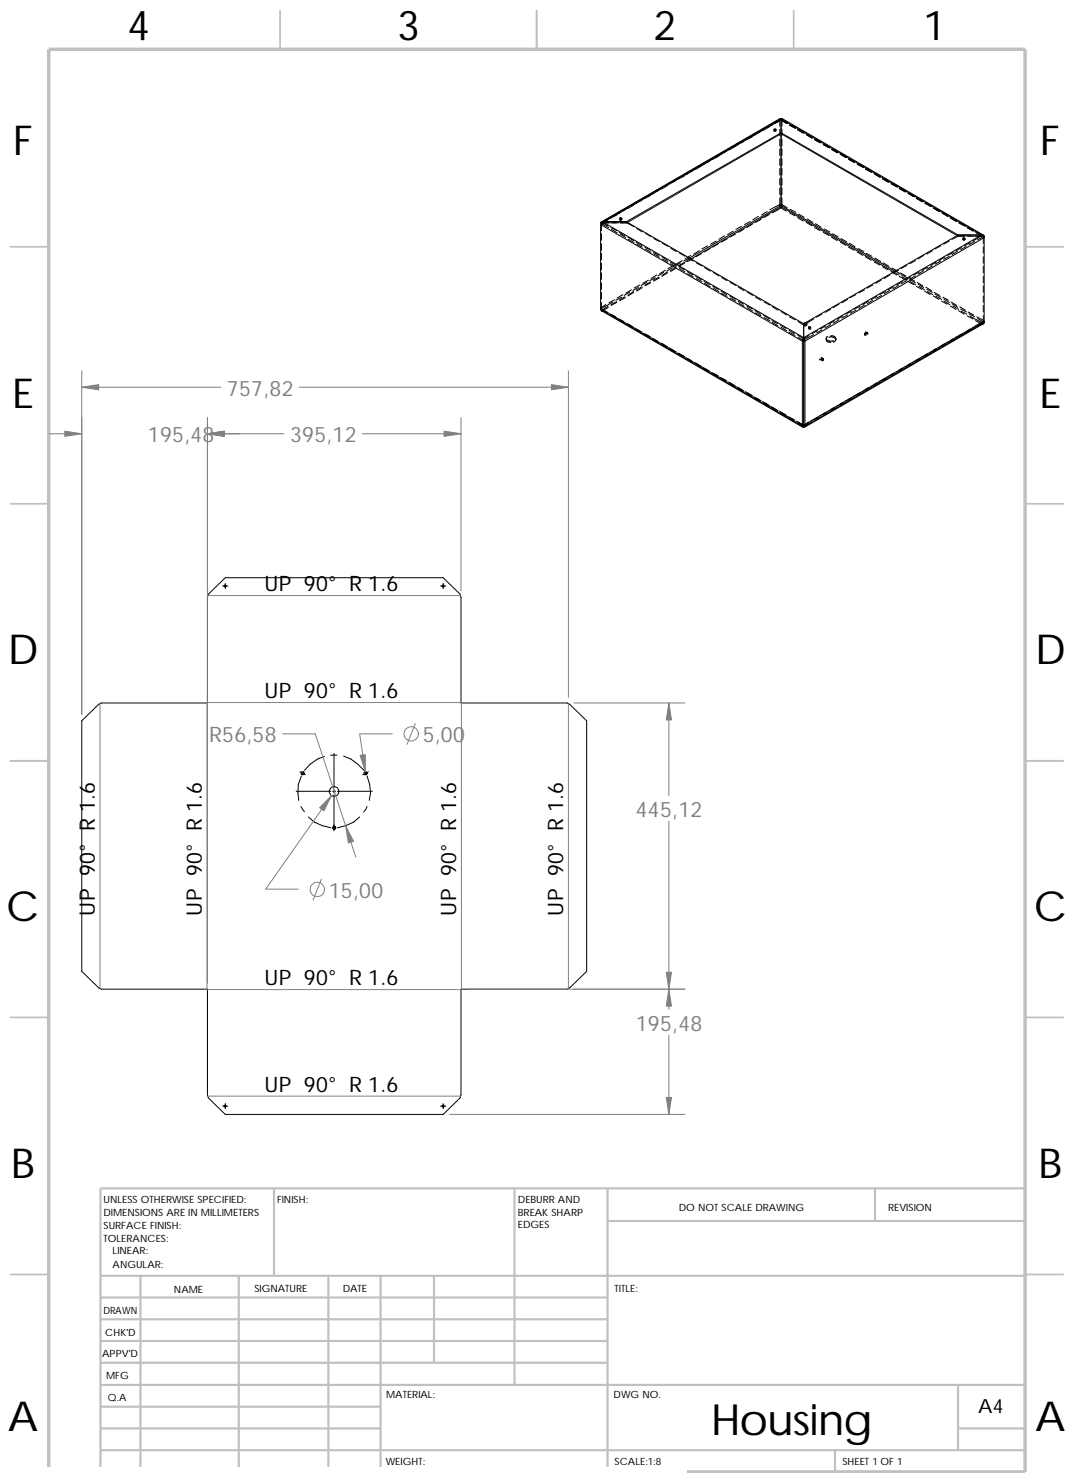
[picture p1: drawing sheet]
<svg xmlns="http://www.w3.org/2000/svg" width="209mm" height="287mm" viewBox="0 0 209 287" stroke-linecap="round" stroke-linejoin="round" font-family="sans-serif">
<g fill="none" stroke="#c0c0c0" stroke-width=".34">
<path d="M54.5 2.1v7.5M104.5 2.1v7.5M154.5 2.1v7.5M2 48h7.5M199.6 48h7.4M2 98.1h7.5M199.6 98.1h7.4M2 148.1h7.5M199.6 148.1h7.4M2 198.1h7.5M199.6 198.1h7.4M2 248.1h7.5"/>
<path d="M199.6 248.1h7.4M54.5 286.5v.3M104.5 286.5v.3M154.5 286.5v.3"/>
</g>
<g fill="none" stroke="#c0c0c0" stroke-width=".42">
<path d="M53.3 231.3v17.1M100.2 231.3v38.3M118.3 231.3v55.2M118.3 237.7h81.3M170.3 231.3v6.4M199.6 231.3h-180v55.2M19.6 248.4h180M19.6 256.8h98.7M19.6 252.6h98.7M27.3 248.4v38.1M46.5 248.4v38.1M63.9 248.4v38.1"/>
<path d="M74.1 248.4v38.1M84.5 248.4v16.9M19.6 265.3h98.7M19.6 261.1h98.7M19.6 278.1h54.5M19.6 273.8h54.5M19.6 269.6h180M186.5 278.1h13.1M186.5 269.6v12.7M19.6 282.3h180M162.6 282.3v4.2"/>
</g>
<path d="M9.5 9.6h190.1v276.9h-190.1z" fill="none" stroke="#c0c0c0" stroke-width=".68" stroke-linecap="butt"/>
<g fill="none" stroke="#000" stroke-width=".19">
<path d="M122.9 39.9l-1.1 .7M123.4 39.9l-1.1 .7M123.9 39.5l-1 .7 1.1-.7M124.5 39.1l1.1-.5-1.1 .6M124.5 39l-1.1 .6M125 39l-1.1 .6M126.2 38l-1.1 .6M126.7 38l-1.1 .6M127.3 37.6l-1.2 .6M127.8 37l-1.1 .7M128.3 37l-1.1 .7M128.9 36.6l-1.1 .7 1.1-.6"/>
<path d="M129.5 36.1l-1.1 .7M130 36.1l-1.1 .7M130.5 35.7l-1.1 .7M130.6 35.7l-1.1 .7M131.1 35.3l1.1-.6-1.1 .7M131.1 35.2l-1.1 .6M131.6 35.2l-1.1 .6M132.8 34.2l-1.1 .6M133.3 34.2l-1.1 .6M133.8 33.8l-1.1 .6M133.9 33.8l-1.1 .6M134.5 33.2l-1.1 .7"/>
<path d="M134.9 33.2l-1.1 .7M135.5 32.8l-1.1 .7 1.1-.6M136.1 32.3l-1.1 .7M136.6 32.3l-1.1 .7M137.1 31.9l-1.1 .6M137.2 31.9l-1.1 .6M137.7 31.5l1.1-.6-1.1 .7M137.8 31.4l-1.1 .5M138.2 31.4l-1.1 .5M139.4 30.4l-1.1 .6M139.9 30.4l-1.1 .6M140.4 29.9l-1.1 .7"/>
<path d="M141.1 29.4l-1.1 .7M141.5 29.4l-2.1 1.3M142.1 29l-1.1 .7 1.1-.6M142.7 28.5l-1.1 .7M143.2 28.5l-1.1 .7M143.7 28.1l-1.1 .5M143.8 28.1l-1.1 .6M144.3 27.7l1.1-.6-1.1 .7M144.4 27.5l-1.1 .6M144.8 27.5l-1.1 .6M146.1 26.6l-1.2 .6M146.5 26.6l-1.1 .6"/>
<path d="M147 26.1l-1.1 .7M147.1 26.2l-1.1 .7M147.7 25.6l-1.1 .7M148.1 25.6l-1.1 .7M148.7 25.2l-1.1 .7 1.1-.6M149.4 24.7l-1.1 .6M149.8 24.7l-1.1 .6M150.3 24.2l-1.1 .6M150.4 24.3l-1.1 .6M150.7 25.1h.3a.17 .17 0 0 1-.1 .2 .17 .17 0 0 1-.2-.2zM150.7 25.2v.3h.3v-.3M150.7 25.3h.3"/>
<path d="M151.4 23.7l-1.1 .6M151.8 25.2v1.2M151.8 27.1v1.3M151.8 29v1.3M151.8 30.9v1.3M151.8 32.8v1.3M151.8 34.7v1.3M151.8 36.6v1.3M151.8 38.6v1.5l.2 .3M151.9 23.1l-34.8 20.1M152 23.3l1.3 .7M152 23.3l1.1 .7"/>
<path d="M152 23.3l-1.1 .6M152.1 23.1h.1v1.5M152.1 23.1h-.3v1.5M152.1 40v.2M152.1 23.4h.1M152.1 23.4l1 .6M152.1 23.4l-.3-.1-1.9 1M152.1 40l-19 10.8M152.1 40l.1-.2 1 .6M152.1 40l-.3-.2-1.9 1M152.1 23.1v16.9M152.1 23.1l39 22.6"/>
<path d="M152.1 40l22.1 12.8M152.1 23.1l-34.8 20M152.2 25.2v1.2M152.2 27.1v1.3M152.2 29v1.3M152.2 30.9v1.3M152.2 32.8v1.3M152.2 34.7v1.3M152.2 36.6v1.3M152.2 38.6v1.6l-.1 .2M152.2 23.1l39.2 22.6M153.1 24h.1"/>
<path d="M153.2 23.9l-1-.6-1.3 .7M153.7 24.3l1.1 .6M153.8 24.2l1.1 .6M153.8 24.3l1.1 .7M155.4 25.2l1.1 .6M155.5 25.3l1.1 .6M156.4 25.9l-1.1-.6 1.1 .6M157 26.2l1.1 .7M157.1 26.1l1.1 .7M157.1 26.3l1.1 .6M158.6 27.1l1.1 .7-1.1-.6M158.8 27l1.1 .7"/>
<path d="M158.8 27.2l1.1 .6M160.3 28.1l1.1 .6M160.4 28.1l1.1 .7M160.4 28.1l1.1 .5M162.1 29.1l1.1 .6M162.1 29l1.1 .6M163 29.7l-1.1-.6 1.1 .6M163.6 30l1.1 .7M163.7 29.9l1.1 .7M163.7 30.1l1.1 .6M165.2 30.9l1.1 .7-1.1-.6M165.4 30.8l1.1 .7"/>
<path d="M165.4 31l1.1 .6M166.9 31.9l1.1 .6M167 31.9l1.1 .7M167 31.9l1.1 .6M168.7 32.9l1.1 .7M168.7 32.8l1.1 .6M169.6 33.5l-1.1-.6 1.1 .7M170.2 33.8l1.1 .7M170.3 33.7l1.2 .7M170.3 33.9l1.2 .6M171.8 34.8l1.1 .6M171.8 34.7l1.3 .8"/>
<path d="M172 34.7l1.1 .6M173.5 35.8l1.1 .6M173.7 35.8l1.1 .6M173.7 35.7l1.1 .6M175.3 36.6l1.1 .6M176.2 37.4l-1.1-.7 1.3 .7M176.8 37.6l1.1 .7M177 37.5l1.1 .7M177 37.7l1.1 .6M178.4 38.6l1.1 .6M178.4 38.6l1.3 .7M178.6 38.5l1.1 .6"/>
<path d="M180.1 39.6l1.1 .6M180.3 39.6l1.1 .6M180.3 39.4l1.1 .7M116.9 43.5v16.7M116.9 43.7l39.3 22.7M117 43.5l1.5 .8M117 43.5h.1M117.1 45.5v1.3M117.1 47.4v1.3M117.1 49.3v1.3M117.1 51.3v1.2M117.1 53.1v1.3"/>
<path d="M117.1 55.1v1.2M117.1 56.9v1.3M117.1 58.9v1.2M117.2 43.5l1.8-1.1-1.7 1 1.1 .6M117.3 43.2l-.4 .3v.2M117.3 43.1h-.2l-.2 .4M117.3 43.5h-.2v1.4M117.3 43.2v.3M117.3 43.2l39.2 22.5M117.3 43.2h4.8M117.3 43.1h4.7l30.1-17.2 34.4 19.8M117.9 59.3l-1 .7 .4 .3"/>
<path d="M117.9 42.8l-1 .7M118.1 59.5l-1 .6M118.4 59.6l-1.1 .7M118.4 42.8l-1.1 .7M118.4 59.8l-1.1 .7M118.6 43.4h-1.3l-.4 .3M118.8 43.4h1.7M119 44.3l1.1 .6M119 44.6l1.1 .7M119.3 58.8l-1.1 .7M119.6 41.9l-1.1 .5M119.6 58.4l-1.1 .6"/>
<path d="M120.1 58.7l-1.1 .6M120.1 41.9l-1.1 .5M120.1 58.9l-1.1 .6M120.6 45.2l1.1 .7M120.7 41.4l-1.2 .6M120.7 42.5v.4l.4-.2M120.7 42.7h.4M120.7 45.6l1.1 .7M120.7 43.4h1.3M121 57.9l-1.1 .5M121.1 42.5v.2M121.2 40.8l-1.1 .7"/>
<path d="M121.2 57.3l-1.1 .7M121.7 57.8l-1.1 .6M121.7 40.8l-1.1 .7M121.8 57.9l-1.1 .6M122 43.4l1.4 .7M122 43.4l30.1-17.4 34.2 19.8 1.5 .1M122 43.4v-.2l34.5 19.8M122.3 46.2l1.1 .6M122.3 40.4l-1.1 .7 1.1-.6M122.3 46.6l1.1 .6M122.6 56.8l-1.1 .7M122.9 56.4l-1.1 .7"/>
<path d="M123.4 56.8l-1.1 .6M123.4 56.9l-1.1 .7M123.9 47.2l1.1 .6M124 47.5l1.1 .6M124 44.5l1.1 .7M124.3 55.9l-1.1 .7M124.5 55.5l-1.1 .6M125 55.8l-1.1 .7M125.1 56l-1.1 .7M125.6 48.1l1.1 .6M125.6 48.5l1.1 .6M125.6 45.4l1.1 .7"/>
<path d="M125.9 55l-1.1 .6M126.2 54.6l-1.1 .5M126.7 54.9l-1.1 .6M126.7 55.1l-1.1 .6M127.2 49.1l1.1 .6M127.3 49.4l1.1 .7M127.3 46.4l1.1 .6M127.6 54l-1.1 .6M127.8 53.5l-1.1 .7M128.3 54l-1.1 .6M128.4 54.1l-1.1 .6M128.9 50l1.1 .7"/>
<path d="M128.9 50.4l1.1 .6M128.9 47.4l1.1 .5M129.2 53l-1.1 .7M129.5 52.6l-1.1 .7M130 52.9l-1.1 .7M130 53.1l-1.1 .7M130.5 51l1.1 .6M130.6 51.3l1.1 .6M130.6 48.3l1.1 .7M130.9 52.1l-1.1 .7M131.1 51.7l-1.1 .6M131.6 52l-1.1 .7"/>
<path d="M131.7 52.2l-1.1 .7M132.2 51.9l1.1 .6M132.2 52.3l1.2 .6M132.2 49.2l1.2 .7M132.5 51.2l-1.1 .6M132.8 50.7l-1.1 .6M133.3 51.3l-1.1 .5M133.3 51.1l-1.1 .6M133.8 52.9l1.1 .6M133.9 53.3l1.1 .6M133.9 50.2l1.1 .6M134.5 49.7l-1.1 .7"/>
<path d="M134.5 50.3l-1.1 .7M135 50.3l-1.1 .6M135.5 53.8l1.1 .7M135.6 54.2l1.1 .6M135.6 51.2l1.1 .6M136.1 48.8l-1.1 .7M136.6 49.4l-1.1 .6M137.1 54.8l1.1 .6M137.2 55.1l1.1 .7M137.2 52.1l1.1 .7M137.8 47.9l-1.1 .6M138.3 48.4l-1.1 .7"/>
<path d="M138.8 55.7l1.1 .6M138.9 56.1l1.1 .7M138.9 53l1.1 .7M139.4 46.9l-1.1 .6M139.9 47.4l-1.1 .7M140.4 56.7l1.1 .6M140.5 57.1l1.1 .6M140.5 54l1.1 .6M141.1 45.9l-1.1 .7M141.6 46.5l-1.1 .6M142.1 57.6l1.1 .7M142.2 58l1.1 .6"/>
<path d="M142.2 55l1.1 .6M142.7 45l-1.1 .7M143.2 45.6l-1.1 .6M143.7 58.6l1.1 .6M143.8 59l1.1 .6M143.8 55.9l1.1 .7M144.4 44.1l-1.1 .5M144.9 44.6l-1.1 .6M145.4 59.5l1.1 .6M145.5 59.9l1.1 .7M145.5 56.8l1.1 .7M146.1 43.1l-1.2 .6"/>
<path d="M146.5 43.6l-1.1 .7M147.1 57.9l1.1 .5M147.7 42.1l-1.1 .7M148.2 42.7l-1.1 .6M148.8 58.8l1.1 .6M149.4 41.2l-1.1 .7M149.8 41.8l-1.1 .6M150.4 59.7l1.1 .7M152 40.4l-1.6 1M152 40.4l.1 .1M152.1 40.2l22.9 13.3M152.1 40.5l1 .6"/>
<path d="M152.1 40.2v.3M152.1 40.2l-17.6 10.2M153.7 41.4l1.1 .6M153.8 40.8l1.1 .5M155.3 42.4l1.1 .6M155.4 41.7l1.1 .6M157 43.3l1.1 .7M157.1 42.6l1.1 .7M158.6 44.3l1.1 .6M158.8 43.5l1.1 .7M160.3 45.2l1.1 .6M160.4 44.6l1.1 .6"/>
<path d="M161.9 46.2l1.1 .6M162.1 45.5l1.1 .6M163.3 59.2l-1.1 .7M163.6 47.1l1.1 .7M163.7 46.4l1.1 .7M165 58.3l-1.1 .7M165.2 48.1l1.1 .6M165.4 47.4l1.1 .6M166.6 57.3l-1.1 .6M166.9 49.1l1.1 .6M167 48.4l1.1 .6M167.4 59.6l-1.1 .6"/>
<path d="M168.3 59.4l-1.1 .7M168.3 56.4l-1.1 .6M168.5 50l1.1 .7M168.7 49.3l1.1 .6M169.1 58.6l-1.1 .7M169.9 58.4l-1.1 .7M169.9 55.5l-1.1 .6M170.2 51l1.1 .6M170.3 50.2l1.2 .7M170.7 57.7l-1.1 .7M171.6 57.5l-1.1 .6M171.6 54.5l-1.1 .6"/>
<path d="M171.8 51.9l1.1 .6M172 51.2l1.1 .6M172.4 56.8l-1.1 .5M173.2 56.5l-1.1 .7M173.2 53.5l-1.1 .7M173.5 52.9l1.1 .6M173.7 52.2l1.1 .6M174 55.8l-1.1 .6M174.2 52.7l1.1 .7M174.9 55.6l-1.1 .6M174.9 52.6l-1.1 .6M175.1 53.8l1.1 .7"/>
<path d="M175.3 53.1l1.1 .6M175.4 53.5l1.1 .5M175.6 53.9l1.1 .6M175.7 54.8l-1.1 .7M176.5 54.6l-1.1 .6M176.5 51.7l-1.1 .6M176.8 54.8l1.1 .6M177 54l1.1 .7M177.1 54.4l1.1 .7M177.2 54.8l1.1 .7M177.3 53.9l-1.1 .7M178.2 53.7l-1.1 .6"/>
<path d="M178.2 50.7l-1.1 .6M178.4 55.7l1.1 .6M178.6 55l1.1 .7M178.7 55.3l1.1 .7M178.9 55.7l1.1 .7M179 52.9l-1.1 .6M179.8 52.7l-1.1 .7M179.8 49.7l-1.1 .7M180 56.7l1.1 .6M180.3 55.9l1.1 .7M180.4 56.3l1.1 .6M180.5 56.8l1.1 .5"/>
<path d="M180.6 52l-1.1 .6M181.5 51.8l-1.1 .6M181.5 48.8l-1.1 .7M181.7 57.6l1.1 .7M181.9 40.4l1.1 .6M181.9 56.9l1.1 .6M182 57.3l1.1 .6M182.2 57.7l1.1 .6M182.3 51l-1.1 .7M182.8 41.2l-1.1-.7 1.3 .7M183.1 50.8l-1.1 .6M183.1 47.9l-1.1 .6"/>
<path d="M183.3 58.6l1.1 .6M183.4 41.4l1.1 .7M183.6 41.3l1.1 .6M183.6 41.5l1.1 .6M183.6 57.9l1.1 .5M183.7 58.2l1.1 .7M183.8 58.6l1.1 .7M183.9 50.1l-1.1 .6M184.8 49.9l-1.1 .6M184.8 46.9l-1.1 .6M185 42.4l1.1 .6M185 42.4l1.3 .7"/>
<path d="M185 59.5l1.1 .7M185.2 42.3l1.1 .7M185.2 58.8l1.1 .7M185.3 59.1l1.1 .7M185.5 59.5l1.1 .7M185.6 49.1l-1.1 .6M186.4 48.9l-1.1 .7M186.5 46l-1.2 .6M186.5 45.7v.3M186.5 46h1.3M186.5 45.7l-30 17.3M186.5 45.7h4.7"/>
<path d="M186.7 43.4l1.1 .6M186.9 43.2l1.1 .7M186.9 43.4l1.1 .7M186.9 59.7l1.1 .7M187.2 48.2l-1.1 .6M187.5 46.3h.2l.2 .1-.4 .1zM187.5 46.4v.3l.1 .1 .3-.2M187.5 46.6h.4M187.9 45.9h1.2M187.9 46.4v.2M188.1 47.9l-1.1 .7M188.4 46h1.3"/>
<path d="M188.5 44.2l1.1 .6M188.9 47.2l-1.1 .7M189.4 45l-1.1-.7 1.3 .7M189.7 47l-1.1 .6M189.8 46h1.5l.3 .3M189.8 45.9h1.4l.4 .2M190 45.2l1.3 .8M190.2 45.2l1.4 .8M190.3 46.7l1.1-.6v1.3M191 45.9l-1.6 1M191.1 45.9h.1M191.1 45.7l.4 .3 .1 .3"/>
<path d="M191.1 45.7h.2l.3 .1v.2M191.1 45.7v.3M191.1 45.7l-34.6 20M191.4 48v1.3M191.4 50v1.3M191.4 51.8v1.3M191.4 53.8v1.3M191.4 55.7v1.2M191.4 57.6v1.3M191.4 59.5v1.2M191.6 46v16.8M191.6 46.3l-34.9 20.1"/>
<path d="M116.9 60.2l.2 .3M116.9 60.1l.4 .4M116.9 60.2l39.3 22.8M117.1 60.5h.2M117.1 60.1l1 .6M117.1 60.1l-.2 .1M117.1 60.1l.1 .1M117.1 60.5l39.2 22.7M117.2 60.2l.1 .1M117.2 60.2l1 .6M117.3 60.5h.1M117.3 60.5l1.1 .7"/>
<path d="M117.3 60.3l1.1 .6M117.3 60.3v.2M118.7 61.1l1.1 .6M118.8 61.2l1.1 .6M119 61.2l1.1 .7M119 61.4l1.1 .7M120.3 62l1.1 .6M120.4 62.1l1.1 .7M120.7 62.4l1.1 .6M120.7 62.2l1.1 .7M122 62.9l1.2 .8M122.3 63.4l1.1 .6"/>
<path d="M122.3 63.1l1.1 .7M123.6 63.9l1.1 .6M123.7 64l1.1 .6M124 64.3l1.1 .7M124 64.1l1.1 .6M125.3 64.9l1.4 .7M125.4 65l1.1 .6M125.6 65.2l1.1 .7M126.9 65.8l1.1 .6M127 65.9l1.1 .7M127.3 66l1.1 .7M127.3 66.2l1.1 .6"/>
<path d="M128.6 66.7l1.1 .7M128.7 66.8l1.1 .7M128.9 67.2l1.1 .6M128.9 66.9l1.1 .7M130.2 67.7l1.1 .7M130.3 67.8l1.1 .6M130.6 68.1l1.1 .7M130.6 67.9l1.1 .6M131.9 68.7l1.2 .7M132.2 69l1.2 .7M132.2 68.9l1.2 .6M133.5 69.6l1.1 .6"/>
<path d="M133.6 69.7l1.1 .7M133.9 70l1.1 .6M133.9 69.8l1.1 .7M135.2 70.6l1.2 .7M135.6 71l1.1 .6M135.6 70.7l1.1 .7M136.8 71.5l1.1 .7M136.9 71.7l1.1 .5M137.2 71.9l1.1 .7M137.2 71.7l1.1 .6M138.5 72.5l1.2 .7M138.9 72.8l1.1 .7"/>
<path d="M138.9 72.7l1.1 .6M140.1 73.4l1.5 .8M140.2 73.5l1.1 .7M140.5 73.9l1.1 .6M141.8 74.4l1.1 .6M141.9 74.5l1.1 .6M142.2 74.8l1.1 .6M142.2 74.5l1.1 .7M143.4 75.3l1.1 .7M143.5 75.5l1.1 .6M143.8 75.5l1.1 .6M143.8 75.7l1.1 .7"/>
<path d="M145.1 76.2l1.1 .7M145.2 76.4l1.1 .6M145.5 76.7l1.1 .6M145.5 76.5l1.1 .6M146.7 77.2l1.5 .8M146.8 77.3l1.1 .7M147 60.5l1.1 .7M147.1 60.9l1.1 .6M147.1 77.7l1.1 .6M148.4 78.2l1.1 .6M148.5 78.3l1.1 .6M148.7 61.4l1.1 .7"/>
<path d="M148.8 61.8l1.1 .6M148.8 78.3l1.1 .7M148.8 78.6l1.1 .6M150 79.1l1.5 .9M150.1 79.3l1.1 .6M150.3 62.4l1.1 .6M150.4 62.8l1.1 .6M150.4 79.5l1.1 .7M152 63.4l1.1 .6M152.1 63.7l1.1 .7M152.1 60.6l1.1 .7M153.6 64.3l1.1 .7"/>
<path d="M153.7 64.7l1.1 .6M153.7 61.7l1.1 .6M155.3 65.2l1.1 .7M155.4 65.6l1.1 .7M155.4 62.6l1.1 .7M156.2 66.4v16.6M156.4 65.9h.1M156.5 65.7l.1 .2 .1 .5M156.5 66v.3M156.5 65.7l-.3 .7M156.5 63v3M156.5 66.3v16.8"/>
<path d="M156.5 66.3l.2 .1M156.5 66.3l-.3 .1M156.6 63.1h.1M156.6 63.1h-.1a.33 .33 0 0 1 .2-.3 .33 .33 0 0 1 .4 .1v.4l-.2 .1-.4-.1M156.7 66.4v16.6M157 63.1l.1 .1M157 63.1h.1M157 63.1l-.5 .1M157.5 63.6h.2l.1 .2-.2 .1zM157.5 65.3l-1 .7M157.5 63.7v.3h.3v-.3M157.5 63.9l.3 .1"/>
<path d="M158.4 65.1l-2 1.1M158.4 62.1l-1.9 1.2M159.2 64.4l-1.1 .6M159.6 69.9v.1h.1M159.7 70h.5M159.9 69.6l.3 .1 .1 .2M160 64.2l-1 .6M160 61.2l-1.1 .6M160.2 70h.1M160.3 69.9l-.1 .1M160.3 69.9l-.1 .3h-.3M160.8 63.4l-1.1 .6"/>
<path d="M160.9 66.1a1.42 1.42 0 0 0 1.4 .2M161.1 65.5l-.2 .2v.5l.1 .3 .5 .2M161.4 65.6a1.34 1.34 0 0 1 1.3 .5M161.5 66.7h.1M161.7 63.2l-1.1 .7M161.7 60.2l-1.1 .6M161.7 65.4h.5l.4 .2 .1 .3M162.5 62.4l-1.1 .7M162.5 79.3l-3.9 2.3M162.5 79.4l-1.1 .6M162.6 65.9h.1M162.7 65.9a.57 .57 0 0 1-.5 .7"/>
<path d="M163 79.3l-1.1 .6M163.3 62.3l-1.1 .6M164.1 61.5l-1.1 .7M164.1 78.4l-1.1 .7M164.7 78.3l-1.1 .6M165 61.3l-1.1 .6M165.8 60.6l-1.1 .6M165.8 77.5l-1.1 .6M165.8 77.4l-3.9 2.2M166.3 77.3l-1.1 .7M166.6 60.4l-1.1 .6M167.4 76.6l-1.1 .6"/>
<path d="M168 76.4l-1.1 .6M168.3 65h.5M168.3 64.9v.3h.4M168.4 64.7h.4l.1 .4M168.4 65h.4M168.8 65h.1M168.9 64.9l-.1 .1M169.1 75.5l-3.9 2.3M169.1 75.6l-1.1 .6M169.6 75.5l-1.1 .6M170.7 74.5l-2.2 1.3M170.7 74.6l-1.1 .7"/>
<path d="M171.3 74.5l-1.1 .6M172.4 73.6l-2.2 1.3M172.4 73.7l-1.1 .6M172.9 73.5l-1.1 .7M174 72.7l-2.2 1.2M174 72.8l-1.1 .5M174.6 72.6l-1.1 .6M175.7 71.7l-2.2 1.2M175.7 71.7l-1.1 .7M176.2 71.7l-1.1 .5M177.3 70.7l-2.2 1.3M177.3 70.8l-1.1 .7"/>
<path d="M177.9 70.6l-1.1 .7M179 69.9l-1.1 .6M179 69.8l-2.2 1.3M179.5 69.7l-1.1 .7M180.6 68.9l-1.1 .6M181.2 68.8l-1.1 .6M182.3 67.8l-3.9 2.3M182.3 67.9l-1.1 .7M182.8 67.8l-1.1 .6M183.9 67l-1.1 .7M184.5 66.6l-2.8 1.6M184.5 66.8l-1.1 .7"/>
<path d="M186.1 65.9l-1.1 .7M186.6 60.5l1.1 .7M187 60.1l1.1 .6M187.1 60.6l1.1 .6M187.2 65.1l-1.1 .6M187.8 64.8l1.1-.7-4.4 2.6 1.1-.6M187.8 65l-1.1 .6M188.3 61.5l1.1 .6M188.5 60.7l1.1 .6M188.6 61.1l1.1 .6M188.8 61.5l1.1 .7M189.4 64l-1.1 .6"/>
<path d="M189.9 62.4l1.2 .7M190 62.2l1.1 .6M190.2 61.7l1.4 .8-.5 .4M190.3 62l1.1 .7M191.1 63.1l-1.1 .6M191.1 62.9l-1.1 .5M191.1 62.9v.2M191.3 62.6l-3 1.8M191.4 63l-.3 .1M191.4 62.7l-2 1.2M191.4 61.4v1.3M191.4 62.7l.2 .1"/>
<path d="M191.4 63l-34.8 20.2M191.6 62.8l-.2 .2M191.6 62.6l-.5 .5M191.6 62.8l-34.9 20.2M151.7 80l1.1 .7M151.8 80.2l1.1 .6M152.1 80.5l1.1 .6M152.1 80.3l1.1 .6M153.3 81.1l1.1 .5M153.4 81.1l1.1 .7M153.7 81.5l1.1 .6M153.7 81.2l1.1 .6"/>
<path d="M155 82l1.5 .8M155.1 82.1l1.4 .7M155.4 82.4l1.1 .7M155.4 82.2l1.1 .6M156.2 83l.1 .2 .2-.1M156.5 82.8l.2 .2M156.5 82.8h.1M156.7 83l-.1 .2-.1-.1M157.5 82.2l-1.3 .8M157.5 82.2l-1 .7M158.1 82.1l-1.6 1M159.2 81.3l-1.1 .6"/>
<path d="M159.2 81.2l-2.2 1.3M159.7 81.1l-1.1 .7M160.8 80.4l-1.1 .6M161.4 80.2l-1.1 .6M43.3 114.1h1.1M43.9 113.6v1M85.8 114.1h1M86.3 113.6v1M15.9 140.3l3.3-3.2 .5-.3h20.7v-20.5l.2-.6 3.3-3.2h42.4l3.3 3.2 .1 .6v20.5h20.7l.5 .3 3.3 3.2v48.8l-3.3 3.2-.5 .3h-20.7v20.5l-.1 .6-3.3 3.2h-42.4l-3.3-3.2-.2-.6v-20.5h-20.7l-.5-.3-3.3-3.2zM57.7 154h6.7M58.4 150.2l1 .6M58.6 157l.7 1"/>
<path d="M58.7 151.1l-.6 1.6-.1 1.7 .2 1.4M59.1 150.2l-.3 .6M60 159l1.2 1 1.5 .7 1.7 .4M63.2 147.3l-1.4 .5-1.4 1-1.1 1.2M64.3 147h1.3M64.8 154h.6M65 146.7v6.7M65 153.8v.6M65 154.7v7M65.7 154h6.8M66.9 147.2l1.4 .6 1.4 1 1.2 1.2M70 159l-1.2 1-1.5 .7-1.6 .4"/>
<path d="M71 150.2l.2 .4M71.2 150.6l.2 .2M71.2 150.6l-.6 .2M71.5 157l-.7 1.1M71.5 151.1l.5 1.6 .1 1.7-.2 1.4M71.7 150.2l-.5 .4M64.8 161.1h.6M43.3 215.3h1.1M43.9 214.8v1M85.8 215.3h1M86.3 214.8v1"/>
<circle cx="120.8" cy="42.5" r=".17"/>
<circle cx="43.9" cy="114.1" r=".18"/>
<circle cx="86.3" cy="114.1" r=".18"/>
<circle cx="58.9" cy="150.5" r=".33"/>
<circle cx="65" cy="154.1" r=".95"/>
<circle cx="71.2" cy="150.5" r=".31"/>
<circle cx="65.1" cy="161.2" r=".31"/>
<circle cx="43.9" cy="215.3" r=".18"/>
<circle cx="86.3" cy="215.3" r=".18"/>
</g>
<g fill="none" stroke="#808080" stroke-width=".19">
<path d="M15.9 72.2v66.9M15.9 75.4h27.1M58.3 75.4h52.4M110.7 72.2v63.5M9.6 84.4h6.3M40.4 81.3v110.1M40.4 84.4h14.9M70.5 84.4h19.2M89.7 81.3v33.7M40.5 115.9h49.2M19.5 137v55.4M40.3 136.8v55.8"/>
<path d="M40.4 136.8h49.3M89.8 136.8v55.8M110.7 137v55.4M111.7 136.8h21.7M130.2 136.8v18.1M55 142.9h6.4l7.9 23.9M64.5 154.9l-12.8 18.2h6.4M76.4 142.9h-6.4l1.1 7.3M80.9 140.8l-1.7 4.1M130.2 159.9v36.6M62.6 171.1l-1.6 4.1M40.4 192.6h49.3"/>
<path d="M91.1 192.6h42.3M40.5 213.4h49.2M87.5 216.9h45.9M130.2 201.5v15.4"/>
<circle cx="80.1" cy="142.9" r="1.4"/>
<circle cx="61.7" cy="173.1" r="1.42"/>
</g>
<g fill="#808080" stroke="#808080" stroke-width=".19">
<path d="M40.4 84.4l3.3-.5v1z"/>
<path d="M12.6 83.9l3.3 .5-3.3 .5z"/>
<path d="M129.7 213.6h1l-.5 3.3z"/>
<path d="M130.2 192.6l.5 3.3h-1z"/>
<path d="M107.4 74.9l3.3 .5-3.3 .5z"/>
<path d="M15.9 75.4l3.3-.5v1z"/>
<path d="M86.4 83.9l3.3 .5-3.3 .5z"/>
<path d="M70.1 147l1-.1v3.3z"/>
<path d="M64.5 154.9l-1.4 2.9-.9-.5z"/>
<path d="M67.3 160.8l1.5 3-1 .3z"/>
<path d="M129.7 189.3h1l-.5 3.3z"/>
<path d="M130.2 136.8l.5 3.4h-1z"/>
</g>
<path d="M4.9 285.7h128.7v1.1h-128.7z" fill="#fff"/>
<text font-size="8.4" x="138.4" y="279.4">Housing</text>
<g font-size="8">
<text x="24.8" y="7.7">4</text>
<text x="77.3" y="7.7">3</text>
<text x="127.3" y="7.7">2</text>
<text x="179.7" y="7.7">1</text>
<text x="2.5" y="30.1">F</text>
<text x="202.5" y="30.1">F</text>
<text x="2.4" y="79.4">E</text>
<text x="202.4" y="79.4">E</text>
<text x="1.5" y="129.3">D</text>
<text x="201.5" y="129.3">D</text>
<text x="1.2" y="179.4">C</text>
<text x="201.3" y="179.4">C</text>
<text x="2.2" y="229.3">B</text>
<text x="202.2" y="229.3">B</text>
<text x="1.5" y="278.6">A</text>
<text x="201.5" y="278.6">A</text>
</g>
<g font-size="4.1" fill="#808080">
<text x="44.2" y="77.1">757,82</text>
<text x="28.8" y="86.1">195,48</text>
<text x="56.5" y="86.1">395,12</text>
<text x="40.7" y="144.5">R56,58</text>
<text x="82.3" y="144.5">5,00</text>
<text x="123.8" y="159">445,12</text>
<text x="64" y="174.8">15,00</text>
<text x="123.8" y="200.7">195,48</text>
</g>
<g font-size="4.1">
<text x="51.5" y="115.1">UP 90° R 1.6</text>
<text x="51.5" y="135.9">UP 90° R 1.6</text>
<text x="18.5" y="178.3" transform="rotate(-90 18.5 178.3)">UP 90° R 1.6</text>
<text x="39.3" y="178.3" transform="rotate(-90 39.3 178.3)">UP 90° R 1.6</text>
<text x="88.8" y="178.3" transform="rotate(-90 88.8 178.3)">UP 90° R 1.6</text>
<text x="109.6" y="178.3" transform="rotate(-90 109.6 178.3)">UP 90° R 1.6</text>
<text x="51.5" y="191.8">UP 90° R 1.6</text>
<text x="51.5" y="212.5">UP 90° R 1.6</text>
</g>
<text font-size="3.8" x="190.4" y="275.1">A4</text>
<g font-size="1.9">
<text x="20.2" y="234.2">UNLESS OTHERWISE SPECIFIED:</text>
<text x="20.2" y="236.8">DIMENSIONS ARE IN MILLIMETERS</text>
<text x="20.2" y="239.2">SURFACE FINISH:</text>
<text x="53.9" y="234.2">FINISH:</text>
<text x="100.8" y="239.1">EDGES</text>
<text x="100.8" y="234.1">DEBURR AND</text>
<text x="100.8" y="236.7">BREAK SHARP</text>
<text x="132.2" y="235.7">DO NOT SCALE DRAWING</text>
<text x="172.9" y="235.8">REVISION</text>
<text x="20.2" y="241.8">TOLERANCES:</text>
<text x="21.9" y="244.2">LINEAR:</text>
<text x="21.9" y="246.7">ANGULAR:</text>
<text x="33.9" y="251.7">NAME</text>
<text x="49.5" y="251.6">SIGNATURE</text>
<text x="66.7" y="251.6">DATE</text>
<text x="119.6" y="251.6">TITLE:</text>
<text x="20.2" y="255.8">DRAWN</text>
<text x="20.5" y="260">CHK'D</text>
<text x="19.9" y="264.1">APPV'D</text>
<text x="20.7" y="268.4">MFG</text>
<text x="21" y="272.7">Q.A</text>
<text x="75.2" y="272.1">MATERIAL:</text>
<text x="119.5" y="272.1">DWG NO.</text>
<text x="75.1" y="285.2">WEIGHT:</text>
<text x="119.6" y="285.3">SCALE:1:8</text>
<text x="164" y="285.3">SHEET 1 OF 1</text>
</g>
</svg>
